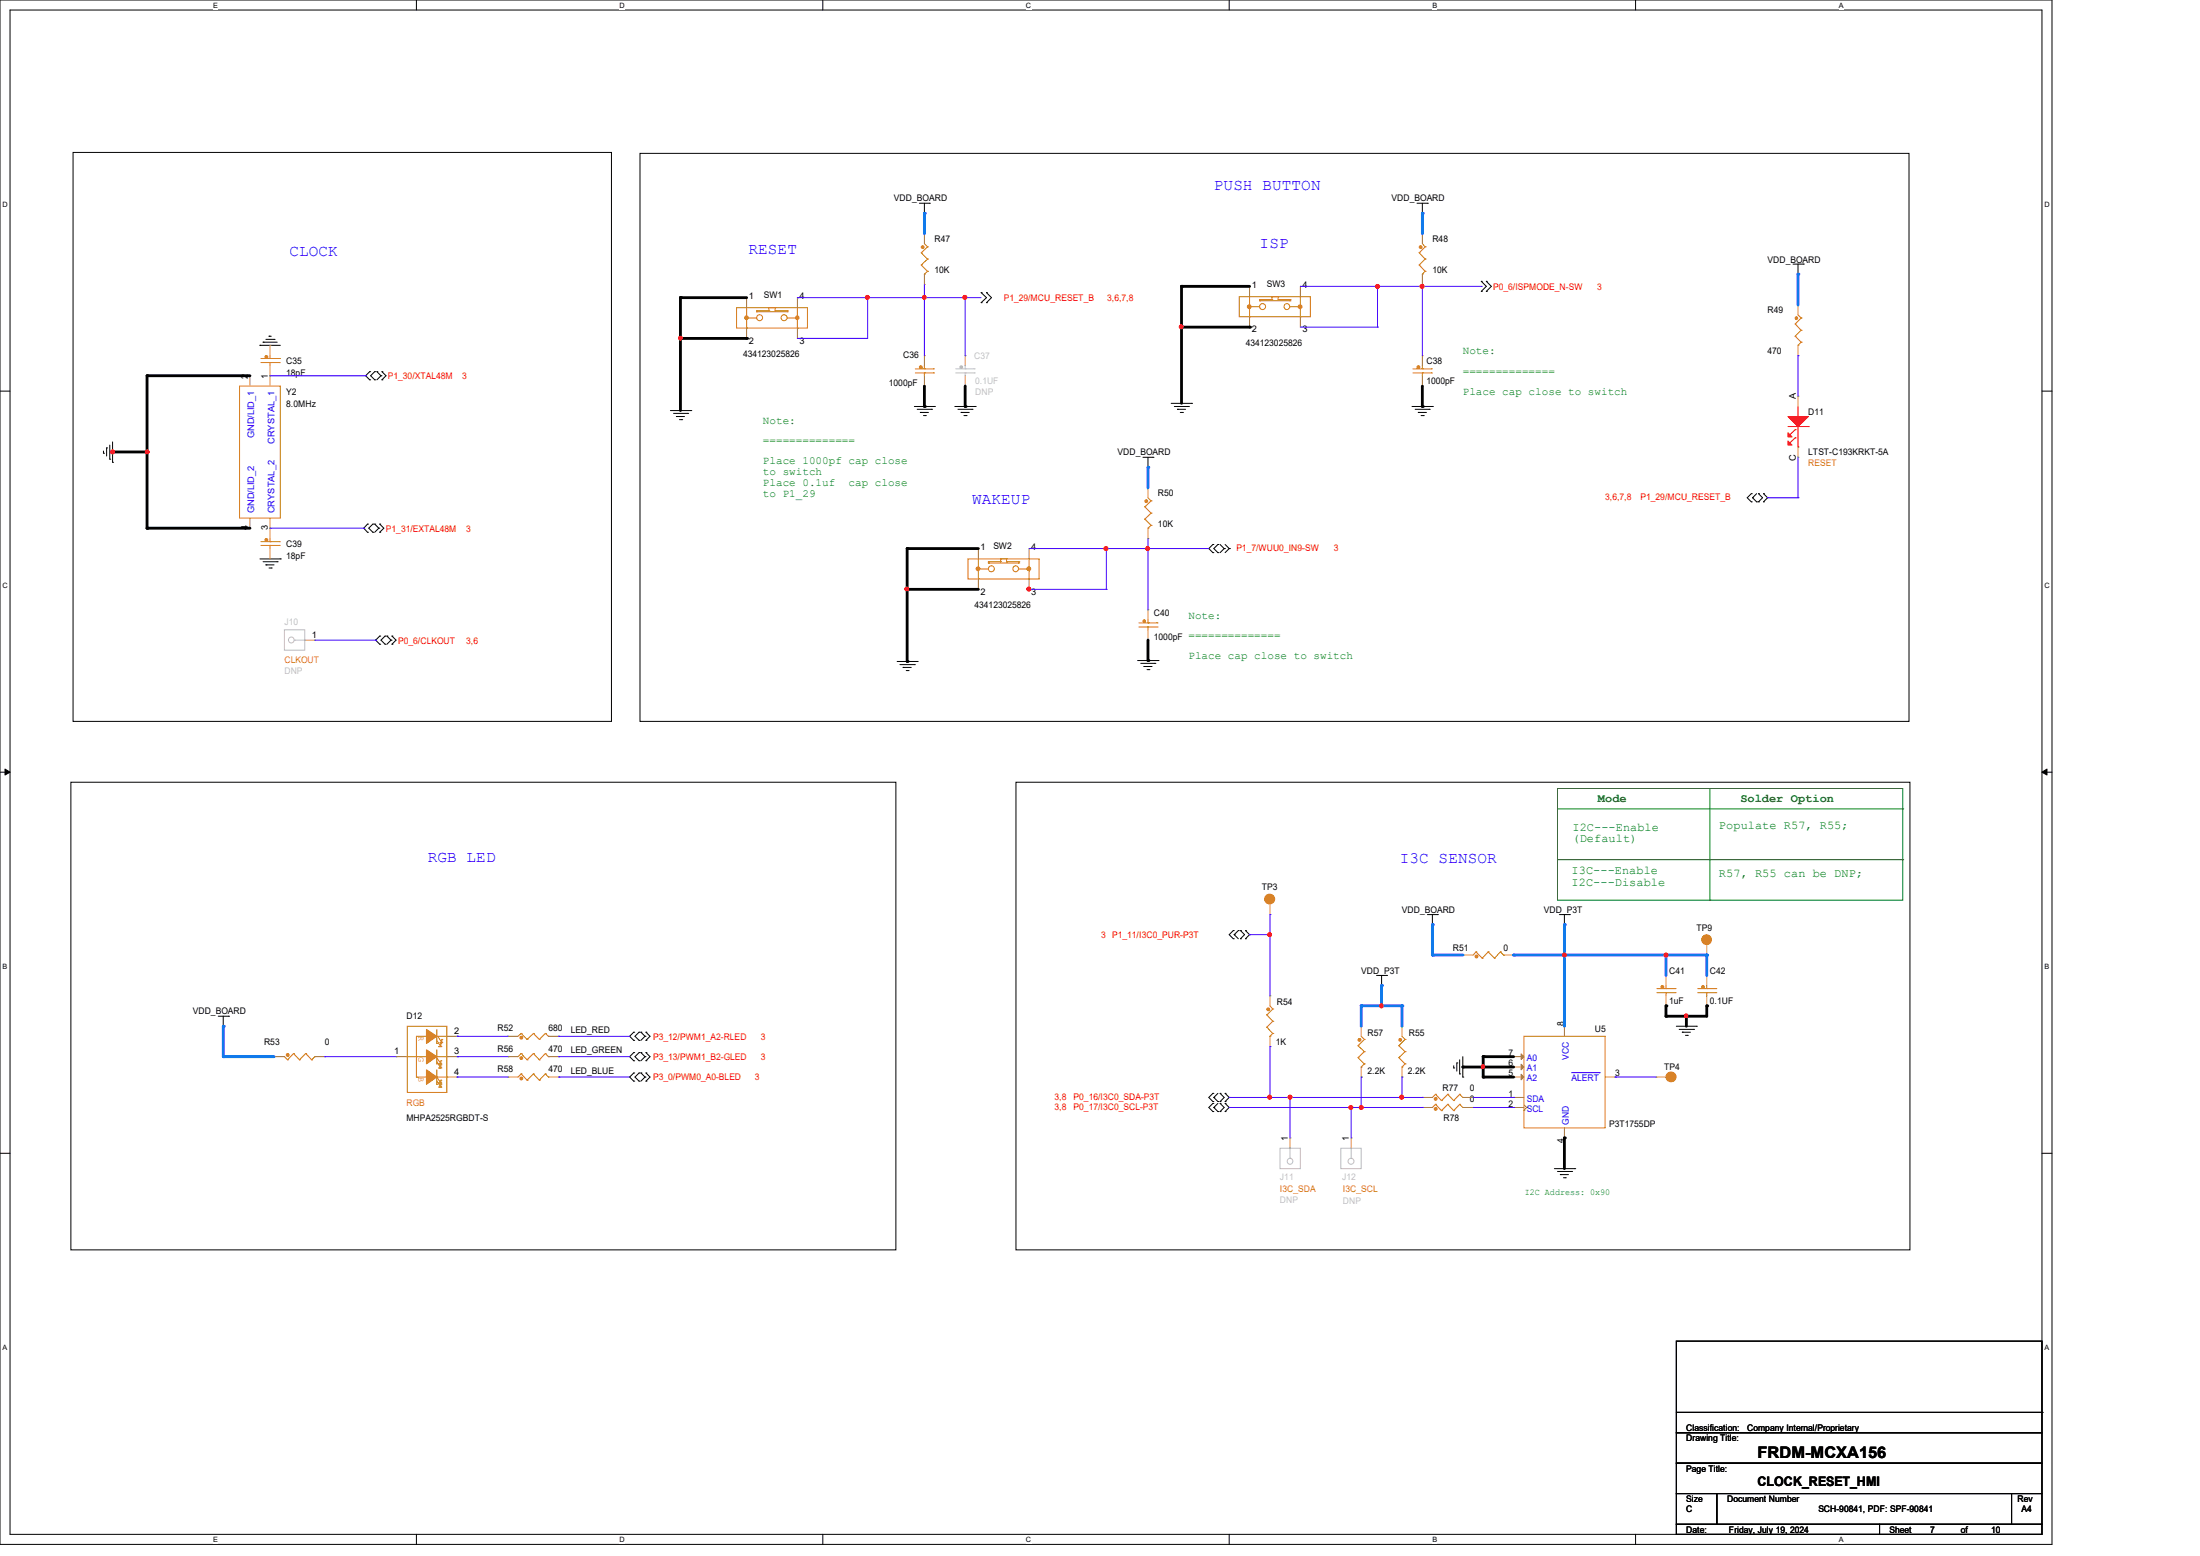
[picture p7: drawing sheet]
<svg xmlns="http://www.w3.org/2000/svg" width="297mm" height="210mm" viewBox="0 0 297 210" stroke-linecap="round" stroke-linejoin="round" font-family="sans-serif">
<path d="M0 0h277v208.4h-277zM1.4 1.4h274.3v205.7h-274.3z" fill="none" stroke="#000" stroke-width=".14"/>
<g fill="#fff">
<path d="M28.8 .1h.6v1.1h-.6z"/>
<path d="M28.8 207.2h.6v1.1h-.6z"/>
</g>
<path d="M56.2 0v1.4M56.2 207.1v1.3" fill="none" stroke="#000" stroke-width=".14"/>
<g fill="#fff">
<path d="M83.7 .1h.7v1.1h-.7z"/>
<path d="M83.7 207.2h.7v1.1h-.7z"/>
</g>
<path d="M111.1 0v1.4M111.1 207.1v1.3" fill="none" stroke="#000" stroke-width=".14"/>
<g fill="#fff">
<path d="M138.5 .1h.7v1.1h-.7z"/>
<path d="M138.5 207.2h.7v1.1h-.7z"/>
</g>
<path d="M165.9 0v1.4M165.9 207.1v1.3" fill="none" stroke="#000" stroke-width=".14"/>
<g fill="#fff">
<path d="M193.4 .1h.6v1.1h-.6z"/>
<path d="M193.4 207.2h.6v1.1h-.6z"/>
</g>
<path d="M220.8 0v1.4M220.8 207.1v1.3" fill="none" stroke="#000" stroke-width=".14"/>
<g fill="#fff">
<path d="M248.2 .1h.7v1.1h-.7z"/>
<path d="M248.2 207.2h.7v1.1h-.7z"/>
<path d="M.3 27.1h.8v1.1h-.8z"/>
<path d="M276 27.1h.7v1.1h-.7z"/>
<path d="M.3 78.5h.8v1.1h-.8z"/>
<path d="M276 78.5h.7v1.1h-.7z"/>
</g>
<path d="M0 52.8h1.4M275.7 52.8h1.3" fill="none" stroke="#000" stroke-width=".14"/>
<g fill="#fff">
<path d="M.3 129.9h.7v1.1h-.7z"/>
<path d="M276 129.9h.6v1.1h-.6z"/>
</g>
<path d="M0 104.2h1.4M275.7 104.2h1.3" fill="none" stroke="#000" stroke-width=".14"/>
<path d="M.7 103.8l.7 .4-.7 .4zM275.7 104.2l.7-.4v.8z" fill="#000" stroke="#000" stroke-width=".14"/>
<g fill="#fff">
<path d="M.3 181.4h.7v1.1h-.7z"/>
<path d="M276 181.4h.6v1.1h-.6z"/>
</g>
<g fill="none" stroke="#000" stroke-width=".14">
<path d="M9.9 20.6h72.6v76.8h-72.6zM86.4 20.7h171.3v76.7h-171.3zM124.1 27.4h1.4M124.8 28.8h.1M124.8 27.4v1.4M125.5 27.4h.1M132.5 39.5h.1M132.5 39.5l.7 .7-.7 .7M133.2 39.5h.1M133.2 39.5l.7 .7-.7 .7M191.3 27.4h1.4M192 28.8h.1"/>
<path d="M192 27.4v1.4M192.7 27.4h.1M200 39.3h.1M200 38h.1M200 38l.7 .7-.7 .6M200.7 38h.1M200.7 39.3h.1M200.7 38l.6 .7-.6 .6M242.1 35.6h1.4M242.7 37h.1M242.7 35.6v1.4M243.5 35.6h.1"/>
<path d="M15.2 59.6v2.8M35.1 46.6h.1M35.1 46.6h2.7M35.5 46.2h.1M35.5 46.2h1.9M35.9 45.8h1.1M36.3 45.4h.1M36.3 45.4h.3M37 45.8h.1M49.9 50.2h.1M49.9 51.3h.1M49.9 50.2l-.5 .5 .5 .6"/>
<path d="M50.6 50.2h.1M50.6 51.3h.1M50.6 50.2l-.6 .5 .6 .6M50.9 50.2h.1M50.9 50.2l.5 .5M51.4 50.7h.1M51.4 50.7l-.5 .6M51.6 51.3h.1M51.6 50.2h.1M51.6 50.2l.5 .5-.5 .6M90.5 55.4h2.8M90.9 55.8h1.9"/>
<path d="M91.3 56.2h.1M91.3 56.2h1.1M91.7 56.6h.3M92 56.6h.1M92.8 55.8h.1M93.3 55.4h.1M123.4 54.9h2.8M123.8 55.2h2M124.2 55.7h.1M124.2 55.7h1.1M124.7 56.1h.2M124.9 56.1h.1"/>
<path d="M125.8 55.2h.1M126.2 54.9h.1M128.9 54.9h2.8M129.3 55.2h1.9M129.8 55.7h.1M129.8 55.7h1.1M130.1 56.1h.3M130.4 56.1h.1M131.2 55.2h.1M131.7 54.9h.1M132.5 40.9h.1M133.2 40.9h.1"/>
<path d="M158.1 54.4h2.8M158.5 54.9h1.9M159 55.2h.1M159 55.2h1.1M159.3 55.7h.3M159.6 55.7h.1M160.4 54.9h.1M160.9 54.4h.1M190.6 54.9h2.8M191.1 55.2h1.9M191.5 55.7h.1M191.5 55.7h1.1"/>
<path d="M191.9 56.1h.3M192.2 56.1h.1M193 55.2h.1M193.4 54.9h.1M14 61.2h.1M14 60.9v.3M14.4 60.5h.1M14.4 60.5v1.1M14.8 62h.1M14.8 60.1v1.9M15.2 62.4h.1M35.1 75.4h2.7"/>
<path d="M35.5 75.8h1.9M35.9 76.2h.1M35.9 76.2h1.1M36.3 76.7h.3M36.6 76.7h.1M37.4 75.8h.1M37.8 75.4h.1M49.6 70.7h.1M49.6 71.8h.1M49.6 70.7l-.5 .6 .5 .5M50.3 70.7h.1M50.3 71.8h.1"/>
<path d="M50.3 70.7l-.5 .6 .5 .5M50.6 70.7h.1M50.6 70.7l.5 .6M51.1 71.3h.1M51.1 71.3l-.5 .5M51.3 71.8h.1M51.3 70.7h.1M51.3 70.7l.5 .6-.5 .5M154.3 61.7h1.4M155 63.1h.1M155 61.7v1.4M155.7 61.7h.1"/>
<path d="M163.7 74.6h.1M163.7 73.5h.1M163.7 73.5l-.5 .5 .5 .6M164.4 73.5h.1M164.4 74.6h.1M164.4 73.5l-.5 .5 .5 .6M164.7 73.5l.6 .5M165.3 74h.1M165.3 74l-.6 .6M165.4 73.5l.5 .5M165.9 74h.1M165.9 74l-.5 .6"/>
<path d="M236.4 66.6h.1M236.4 67.7h.1M236.4 66.6l-.5 .6 .5 .5M236.6 67.2h.1M236.6 67.2l.6 .5M237.2 67.7h.1M237.2 66.6l-.6 .6M237.4 67.7h.1M237.4 66.6h.1M237.4 66.6l.6 .6-.6 .5M238.1 67.7h.1M238.1 66.6h.1"/>
<path d="M238.1 66.6l.5 .6-.5 .5M51.3 85.9h.1M51.3 87h.1M51.3 85.9l-.6 .5 .6 .6M52 85.9h.1M52 87h.1M52 85.9l-.6 .5 .6 .6M52.2 85.9h.1M52.2 85.9l.6 .5M52.8 86.4h.1M52.8 86.4l-.6 .6M52.9 87h.1"/>
<path d="M52.9 85.9h.1M52.9 85.9l.6 .5-.6 .6M121.1 89.3h2.7M121.5 89.7h1.9M121.9 90.1h.1M121.9 90.1h1.1M122.3 90.5h.3M122.6 90.5h.1M123.4 89.7h.1M123.8 89.3h.1M153.6 89.2h2.7M154 89.5h1.9"/>
<path d="M154.4 90h.1M154.4 90h1.1M154.9 90.4h.2M155.1 90.4h.1M155.9 89.5h.1M156.3 89.2h.1M9.6 105.6h111.3v63.1h-111.3zM137.2 105.6h120.7v63.1h-120.7zM29.5 137.2h1.4M30.1 138.5h.1M30.1 137.2v1.3M30.9 137.2h.1"/>
<path d="M85.6 139.3h.1M85.6 139.3l-.6 .6 .6 .5M86.3 139.3h.1M86.3 139.3l-.6 .6 .6 .5M86.5 139.3h.1M86.5 139.3l.6 .6M87.1 139.9h.1M87.1 139.9l-.6 .5M87.2 139.3h.1M87.2 139.3l.6 .6-.6 .5M166.5 126.7h.1M166.5 125.6h.1"/>
<path d="M166.5 125.6l-.6 .6 .6 .5M166.6 126.2h.1M166.6 126.2l.6 .5M167.2 125.6h.1M167.2 125.6l-.6 .6M167.5 125.6h.1M167.5 126.7h.1M167.5 125.6l.5 .6-.5 .5M168.1 125.6h.1M168.1 126.7h.1M168.1 125.6l.6 .6-.6 .5M185.8 131.7h1.4"/>
<path d="M186.5 133h.1M186.5 131.7v1.3M187.2 131.7h.1M192.7 123.4h1.4M193.4 124.8h.1M193.4 123.4v1.4M194.1 123.4h.1M210.5 123.4h1.4M211.2 124.8h.1M211.2 123.4v1.4M211.9 123.4h.1M226.3 138.5h2.7"/>
<path d="M226.7 138.9h1.9M227.1 139.3h.1M227.1 139.3h1.1M227.5 139.7h.3M227.8 139.7h.1M228.6 138.9h.1M229 138.5h.1M0 155.7h1.4M85.6 140.4h.1M85.6 142.1h.1M85.6 143.2h.1M85.6 144.8h.1"/>
<path d="M85.6 145.9h.1M85.6 142.1l-.6 .5 .6 .6M85.6 144.8l-.6 .6 .6 .5M86.3 140.4h.1M86.3 142.1h.1M86.3 143.2h.1M86.3 144.8h.1M86.3 145.9h.1M86.3 142.1l-.6 .5 .6 .6M86.3 144.8l-.6 .6 .6 .5M86.5 142.1h.1M86.5 144.8h.1"/>
<path d="M86.5 142.1l.6 .5M86.5 144.8l.6 .6M87.1 142.6h.1M87.1 145.4h.1M87.1 142.6l-.6 .6M87.1 145.4l-.6 .5M87.2 140.4h.1M87.2 143.2h.1M87.2 142.1h.1M87.2 145.9h.1M87.2 144.8h.1M87.2 142.1l.6 .5-.6 .6"/>
<path d="M87.2 144.8l.6 .6-.6 .5M163.7 147.6h.1M163.7 148.7h.1M163.7 148.9h.1M163.7 150h.1M163.7 147.6l-.5 .5 .5 .6M163.7 148.9l-.5 .6 .5 .5M163.9 148.1h.1M163.9 149.5h.1M163.9 148.1l.5 .6M163.9 149.5l.5 .5M164.4 148.7h.1"/>
<path d="M164.4 150h.1M164.4 147.6l-.5 .5M164.4 148.9l-.5 .6M164.7 148.7h.1M164.7 147.6h.1M164.7 150h.1M164.7 148.9h.1M164.7 147.6l.6 .5-.6 .6M164.7 148.9l.6 .6-.6 .5M165.4 148.7h.1M165.4 147.6h.1M165.4 150h.1"/>
<path d="M165.4 148.9h.1M165.4 147.6l.5 .5-.5 .6M165.4 148.9l.5 .6-.5 .5M196.3 144.1h.1M196.3 143.8v.3M196.7 143.5h.1M196.7 143.5v1.1M197.1 144.9h.1M197.1 143v1.9M197.5 145.4h.1M197.5 142.6v2.8M209.8 157.7h2.8"/>
<path d="M210.3 158.1h1.9M210.7 158.5h.1M210.7 158.5h1.1M211.1 159h.2M211.3 159h.1M212.2 158.1h.1M212.6 157.7h.1M275.7 155.7h1.3M226.3 193.4h49.4v4.1h-49.4zM226.3 197.5h49.4v4.1h-49.4zM226.3 181h49.4v12.4h-49.4zM226.3 190.6h49.4"/>
<path d="M275.7 190.6h.1M226.3 201.6h5.5v4.1h-5.5zM226.3 205.7h27.4v1.4h-27.4zM231.8 201.6h39.8v4.1h-39.8zM253.7 205.7h22v1.4h-22zM271.6 201.6h4.1v4.1h-4.1z"/>
</g>
<path d="M210.3 106.4h46.6v15.1h-46.6zM210.3 109.2h46.6M210.3 116h46.6M230.8 106.4v15.1M256.9 109.2h.1M256.9 116h.1M230.8 121.5h.1" fill="none" stroke="#008000" stroke-width=".14"/>
<g fill="none" stroke="#cc8006" stroke-width=".14">
<path d="M124.4 34.1h.1M124.4 35.8h.1M124.4 34.1l.8 .9M124.4 35.8l.8 .8M124.8 37h.1M124.8 32.9l.4 .4M125.2 33.3h.1M125.2 35h.1M125.2 36.6h.1M125.2 33.3l-.8 .8M125.2 35l-.8 .8M125.2 36.6l-.4 .4"/>
<path d="M191.6 34.1h.1M191.6 35.8h.1M191.6 34.1l.8 .9M191.6 35.8l.8 .8M192 37h.1M192 32.9l.4 .4M192.4 33.3h.1M192.4 35h.1M192.4 36.6h.1M192.4 33.3l-.8 .8M192.4 35l-.8 .8M192.4 36.6l-.4 .4"/>
<path d="M32.3 52.1h5.5v17.8h-5.5zM35.2 48.9h2.5M35.2 48.4h2.5M36.4 48.9h.1M36.4 48.4h.1M36.4 48v.4M36.4 48.9v.5M37.7 48.9h.1M37.7 48.4h.1M99.4 41.5h9.6v2.8h-9.6zM100.8 42.9h.1M100.8 44.3h.1"/>
<path d="M100.8 42.9h1.4M100.8 41.5v2.8M102.2 42h.1M102.2 42.1h.1M102.2 42.1h4.1M102.2 42h1.6M102.2 42v.1M103.8 41.5h.1M103.8 42h.1M103.8 41.5h.8M103.8 41.5v.5M104.6 42h.1"/>
<path d="M104.6 41.5h.1M104.6 42h1.7M104.6 41.5v.5M106.3 42.1h.1M106.3 42h.1M106.3 42v.1M106.3 42.9h1.4M107.7 42.9h.1M107.7 44.3h.1M107.7 41.5v2.8M123.6 50.3h2.4M123.6 49.8h2.4"/>
<path d="M124.8 50.3h.1M124.8 49.8h.1M124.8 49.4v.4M124.8 50.3v.4M126 50.3h.1M126 49.8h.1M167.3 40h9.6v2.8h-9.6zM168.7 41.4h.1M168.7 42.8h.1M168.7 41.4h1.4M168.7 40v2.8M170.1 40.4h.1"/>
<path d="M170.1 40.6h.1M170.1 40.6h4.1M170.1 40.4h1.6M170.1 40.4v.2M171.7 40h.1M171.7 40.4h.1M171.7 40h.9M171.7 40v.4M172.6 40.4h.1M172.6 40h.1M172.6 40.4h1.6M172.6 40v.4"/>
<path d="M174.2 40.6h.1M174.2 40.4h.1M174.2 40.4v.2M174.2 41.4h1.4M175.6 41.4h.1M175.6 42.8h.1M175.6 40v2.8M190.8 50.3h2.5M190.8 49.8h2.5M192 50.3h.1M192 49.8h.1M192 49.4v.4"/>
<path d="M192 50.3v.4M193.3 50.3h.1M193.3 49.8h.1M242.4 43.7h.1M242.4 45.4h.1M242.4 43.7l.8 .9M242.4 45.4l.8 .8M242.7 46.6h.1M242.7 42.5l.5 .4M243.2 42.9h.1M243.2 44.6h.1M243.2 46.2h.1"/>
<path d="M243.2 42.9l-.8 .8M243.2 44.6l-.8 .8M243.2 46.2l-.5 .4M35.2 73.6h2.5M35.2 73.1h2.5M36.4 73.6h.1M36.4 73.1h.1M36.4 72.7v.4M36.4 73.6v.4M37.7 73.6h.1M37.7 73.1h.1M130.7 75.4h9.6v2.7h-9.6z"/>
<path d="M132.1 76.8h.1M132.1 78.1h.1M132.1 76.8h1.3M132.1 75.4v2.7M133.4 75.8h.1M133.4 76h.1M133.4 76h4.1M133.4 75.8h1.7M133.4 75.8v.2M135.1 75.4h.1M135.1 75.8h.1M135.1 75.4h.8"/>
<path d="M135.1 75.4v.4M135.9 75.8h.1M135.9 75.4h.1M135.9 75.8h1.6M135.9 75.4v.4M137.5 76h.1M137.5 75.8h.1M137.5 75.8v.2M137.5 76.8h1.4M138.9 76.8h.1M138.9 78.1h.1M138.9 75.4v2.7"/>
<path d="M154.6 68.4h.1M154.6 70.1h.1M154.6 68.4l.8 .9M154.6 70.1l.8 .8M155 71.3h.1M155 67.2l.4 .4M155.4 67.6h.1M155.4 69.3h.1M155.4 70.9h.1M155.4 67.6l-.8 .8M155.4 69.3l-.8 .8M155.4 70.9l-.4 .4"/>
<path d="M153.8 84.6h2.4M153.8 84.1h2.4M155 84.6h.1M155 84.1h.1M155 83.7v.4M155 84.6v.4M156.2 84.6h.1M156.2 84.1h.1M55 138.5h5.3v8.9h-5.3zM57.6 139.9h.1M57.6 139.9h-1.4v5.5M59 139.9h.1"/>
<path d="M59 138.9v1.9M59 139.9h1.3M59.1 139.9l.5 .8M60.3 139.9h.1M70.4 139.5h.1M70.4 139.5l-.5 .4M70.4 139.5l.8 .8M72 139.5h.1M72 139.5l-.8 .8M72 139.5l.8 .8M73.6 139.5h.1M73.6 139.5l-.8 .8"/>
<path d="M73.6 139.5l.4 .4M74 139.9h.1M171 137h.1M171 138.6h.1M171 137l.8 .8M171 138.6l.8 .9M171.4 139.9h.1M171.4 135.8l.4 .4M171.8 136.2h.1M171.8 137.8h.1M171.8 139.5h.1M171.8 136.2l-.8 .8"/>
<path d="M171.8 137.8l-.8 .8M171.8 139.5l-.4 .4M183.8 139.9l.4 .4M189.3 139.9l.4 .4M199.3 128.5h.1M199.3 128.5l-.4 .4M199.3 128.5l.8 .8M200.1 129.3h.1M200.9 128.5h.1M200.9 128.5l-.8 .8M200.9 128.5l.9 .8M201.8 129.3h.1"/>
<path d="M202.6 128.5h.1M202.6 128.5l-.8 .8M202.6 128.5l.4 .4M203 128.9h.1M205.7 139.9h11v12.3h-11zM223.7 134h2.4M223.7 133.4h2.4M224.9 134h.1M224.9 133.4h.1M224.9 133v.4M224.9 134v.4M226.1 134h.1"/>
<path d="M226.1 133.4h.1M229.2 134h2.4M229.2 133.4h2.4M230.4 134h.1M230.4 133.4h.1M230.4 133v.4M230.4 134v.4M231.6 134h.1M231.6 133.4h.1M38.4 142.6l.4 .4M38.8 143h.1M39.6 142.2h.1"/>
<path d="M39.6 142.2l-.8 .8M39.6 142.2l.8 .8M40.4 143h.1M41.3 142.2h.1M41.3 142.2l-.9 .8M41.3 142.2l.8 .8M42.1 143h.1M42.5 142.6h.1M42.5 142.6l-.4 .4M54.9 142.6h2.7M56.2 145.4h.1M56.2 142.6h.1"/>
<path d="M56.2 145.4h1.4M57.6 142.6h.1M57.6 145.4h.1M59 140.8h.1M59 143.6h.1M59 146.3h.1M59 141.7v1.9M59 144.4v1.9M59 142.6h1.3M59 140.4l.5 .9M59 142.7l.5 .9M59 143.3l.5 .8"/>
<path d="M59 145.9l.5 .8M59.2 141.3h.1M59.2 143.6h.1M59.2 144.1h.1M59.2 146.2h.1M59.2 146.7h.1M59.2 141.3h.3M59.2 143.6h.3M59.2 144.1h.3M59.2 146.2h.3M59.2 146.7h.3M59.4 140.7h.1"/>
<path d="M59.4 140.7h.2M59.5 141.3h.1M59.5 140.8h.1M59.5 143.6h.1M59.5 143.2h.1M59.5 144.1h.1M59.5 143.7h.1M59.5 146.2h.1M59.5 145.8h.1M59.5 146.7h.1M59.5 146.3h.1M59.5 140.8v.5"/>
<path d="M59.5 143.2v.4M59.5 143.7v.4M59.5 145.8v.4M59.5 146.3v.4M59.6 140.7h.1M59.6 140.3h.1M59.6 140.3v.4M60.3 142.6h.1M60.3 145.4h.1M60.3 145.4h-1.3l.5 .8M70.4 142.2h.1M70.4 144.9h.1"/>
<path d="M70.4 142.2l-.5 .4M70.4 142.2l.8 .8M70.4 144.9l-.5 .5M70.4 144.9l.8 .9M71.2 143h.1M71.2 145.8h.1M71.2 140.3h.1M72 142.2h.1M72 144.9h.1M72 142.2l-.8 .8M72 142.2l.8 .8M72 144.9l-.8 .9"/>
<path d="M72 144.9l.8 .9M72.8 143h.1M72.8 145.8h.1M72.8 140.3h.1M73.6 142.2h.1M73.6 144.9h.1M73.6 142.2l-.8 .8M73.6 142.2l.4 .4M73.6 144.9l-.8 .9M73.6 144.9l.4 .5M74 142.6h.1M74 145.4h.1"/>
<path d="M183.3 141.1h.1M183.3 142.7h.1M183.3 141.1l.9 .8M183.3 142.7l.9 .9M183.8 144h.1M184.2 140.3h.1M184.2 141.9h.1M184.2 143.6h.1M184.2 140.3l-.9 .8M184.2 141.9l-.9 .8M184.2 143.6l-.4 .4M188.8 141.1h.1"/>
<path d="M188.8 142.7h.1M188.8 141.1l.9 .8M188.8 142.7l.9 .9M189.3 144h.1M189.7 140.3h.1M189.7 141.9h.1M189.7 143.6h.1M189.7 140.3l-.9 .8M189.7 141.9l-.9 .8M189.7 143.6l-.4 .4M193.8 149.1h.1M193.8 147.7h.1"/>
<path d="M193.8 149.1l-.4 .4M193.8 149.1l.8 .8M193.8 147.7l-.4 .4M193.8 147.7l.8 .8M194.6 149.9h.1M194.6 148.5h.1M195.5 149.1h.1M195.5 147.7h.1M195.5 149.1l-.9 .8M195.5 149.1l.8 .8M195.5 147.7l-.9 .8M195.5 147.7l.8 .8"/>
<path d="M196.3 149.9h.1M196.3 148.5h.1M197.1 149.1h.1M197.1 147.7h.1M197.1 149.1l-.8 .8M197.1 149.1l.4 .4M197.1 147.7l-.8 .8M197.1 147.7l.4 .4M197.5 149.5h.1M197.5 148.1h.1"/>
<circle cx="102.6" cy="42.9" r=".4"/>
<circle cx="105.9" cy="42.9" r=".4"/>
<circle cx="170.5" cy="41.4" r=".4"/>
<circle cx="173.7" cy="41.4" r=".39"/>
<circle cx="133.8" cy="76.8" r=".4"/>
<circle cx="137.1" cy="76.8" r=".39"/>
</g>
<g fill="none" stroke="#a84" stroke-width=".14">
<path d="M124.8 31.5h.1M124.8 38.4h.1M124.8 31.5v1.4M124.8 37v1.4M168.7 38.7h.1M168.7 38.7v1.3M175.6 38.7h.1M175.6 38.7v1.3M192 31.5h.1M192 38.4h.1M192 31.5v1.4M192 37v1.4"/>
<path d="M33.7 50.7h.1M33.7 50.7v1.4M36.4 50.7h.1M36.4 46.6h.1M36.4 46.6v1.4M36.4 49.4v2.7M100.8 40.2h.1M100.8 45.7h.1M100.8 40.2v1.3M100.8 44.3v1.4M107.7 40.2h.1M107.7 45.7h.1"/>
<path d="M107.7 40.2v1.3M107.7 44.3v1.4M124.8 48h.1M124.8 52.1h.1M124.8 48v1.4M124.8 50.7v1.4M130.3 48h.1M130.3 52.1h.1M130.3 48v1.4M130.3 50.7v1.4M168.7 44.2h.1M168.7 42.8v1.4"/>
<path d="M175.6 44.2h.1M175.6 42.8v1.4M192 48h.1M192 52.1h.1M192 48v1.4M192 50.7v1.4M242.7 41.1h.1M242.7 48h.1M242.7 53.5h.1M242.7 41.1v1.4M242.7 46.6v1.4M242.7 53.5v1.4"/>
<path d="M33.7 71.3h.1M33.7 69.9v1.4M36.4 71.3h.1M36.4 75.4h.1M36.4 69.9v2.8M36.4 74v1.4M132.1 74h.1M132.1 79.5h.1M132.1 74v1.4M132.1 78.1v1.4M138.9 74h.1M138.9 79.5h.1"/>
<path d="M138.9 74v1.4M138.9 78.1v1.4M155 65.8h.1M155 72.7h.1M155 65.8v1.4M155 71.3v1.4M242.7 61.7h.1M242.7 60.3v1.4M41.1 86.4h1.4M42.5 86.4h.1M155 82.3h.1M155 86.4h.1"/>
<path d="M155 82.3v1.4M155 85v1.4M60.3 139.9h1.4M61.7 139.9h.1M68.6 139.9h.1M68.6 139.9h1.3M74 139.9h1.4M75.4 139.9h.1M171.4 134.4h.1M171.4 123.4h.1M171.4 122v1.4M171.4 134.4v1.4"/>
<path d="M171.4 139.9v1.4M183.8 138.5h.1M183.8 138.5v1.4M189.3 138.5h.1M189.3 138.5v1.4M197.5 128.9h.1M197.5 128.9h1.4M203 128.9h1.3M204.3 128.9h.1M211.2 138.5h.1M211.2 138.5v1.4M224.9 131.7h.1"/>
<path d="M224.9 135.8h.1M224.9 131.7v1.3M224.9 134.4v1.4M230.4 128.9h.1M230.4 131.7h.1M230.4 135.8h.1M230.4 127.6v1.3M230.4 131.7v1.3M230.4 134.4v1.4M37 142.6h.1M37 142.6h1.4M42.5 142.6h1.4"/>
<path d="M43.9 142.6h.1M53.5 142.6h.1M53.5 142.6h1.4M60.3 145.4h1.4M60.3 142.6h1.4M61.7 145.4h.1M61.7 142.6h.1M68.6 142.6h.1M68.6 145.4h.1M68.6 145.4h1.3M68.6 142.6h1.3M74 145.4h1.4"/>
<path d="M74 142.6h1.4M75.4 142.6h.1M75.4 145.4h.1M171.4 141.3h.1M174.2 153.6h.1M174.2 153.6v1.4M182.4 153.6h.1M182.4 153.6v1.4M183.8 145.4h.1M183.8 144v1.4M189.3 145.4h.1M189.3 144v1.4"/>
<path d="M192 149.5h.1M192 148.1h.1M192 148.1h1.4M192 149.5h1.4M197.5 148.1h1.4M197.5 149.5h1.4M198.9 149.5h.1M198.9 148.1h.1M204.3 142.6h.1M204.3 144h.1M204.3 145.4h.1M204.3 148.1h.1"/>
<path d="M204.3 149.5h.1M204.3 145.4h1.4M204.3 142.6h1.4M204.3 144h1.4M204.3 148.1h1.4M204.3 149.5h1.4M205.7 149.9h.1M205.7 149.1l.4 .4M206.1 149.5h.1M206.1 149.5l-.4 .4M211.2 153.6h.1M211.2 152.2v1.4"/>
<path d="M216.7 145.4h1.4M218.1 145.4h.1M223.6 145.4h.1M223.6 145.4h1.3"/>
</g>
<path d="M212.2 144.8h3.7M215.9 144.8h.1" fill="none" stroke="#00c" stroke-width=".14"/>
<g fill="#a84" stroke="#a84" stroke-width=".14">
<path d="M205.4 142.2l.3 .4-.3 .4z"/>
<path d="M205.4 143.6l.3 .4-.3 .4z"/>
<path d="M205.4 145l.3 .4-.3 .4z"/>
</g>
<g fill="#cc8006" stroke="#cc8006" stroke-width=".14">
<path d="M57.6 138.9l1.4 1-1.4 .9z" fill-rule="evenodd"/>
<path d="M57.6 141.7l1.4 .9-1.4 1z" fill-rule="evenodd"/>
<path d="M57.6 144.4l1.4 1-1.4 .9z" fill-rule="evenodd"/>
<circle cx="154.5" cy="83.8" r=".18"/>
<circle cx="183.5" cy="140.4" r=".19"/>
<circle cx="191.8" cy="33.4" r=".19"/>
<circle cx="230.4" cy="126.8" r=".66"/>
<circle cx="229.9" cy="133.2" r=".18"/>
<circle cx="175.5" cy="41.4" r=".25"/>
<circle cx="168.7" cy="41.4" r=".25"/>
<circle cx="124.3" cy="49.6" r=".19"/>
<circle cx="70.4" cy="142.8" r=".19"/>
<circle cx="189" cy="140.4" r=".19"/>
<circle cx="36" cy="48.2" r=".19"/>
<circle cx="193.8" cy="149.7" r=".19"/>
<circle cx="70.4" cy="145.6" r=".19"/>
<circle cx="171.2" cy="136.2" r=".19"/>
<circle cx="242.5" cy="42.9" r=".18"/>
<circle cx="199.3" cy="129.1" r=".19"/>
<circle cx="225.6" cy="145.4" r=".67"/>
<circle cx="154.7" cy="67.6" r=".19"/>
<circle cx="171.4" cy="121.4" r=".67"/>
<circle cx="107.6" cy="42.9" r=".24"/>
<circle cx="100.8" cy="42.9" r=".24"/>
<circle cx="191.5" cy="49.6" r=".19"/>
<circle cx="36" cy="72.9" r=".19"/>
<circle cx="193.8" cy="148.3" r=".19"/>
<circle cx="124.6" cy="33.4" r=".19"/>
<circle cx="38.8" cy="142.4" r=".19"/>
<circle cx="138.9" cy="76.8" r=".25"/>
<circle cx="132" cy="76.8" r=".25"/>
<circle cx="70.4" cy="140.1" r=".19"/>
<circle cx="224.4" cy="133.2" r=".19"/>
</g>
<g fill="none" stroke="#c0c0c0" stroke-width=".14">
<path d="M129 50.3h2.5M129 49.8h2.5M130.3 50.3h.1M130.3 49.8h.1M130.3 49.4v.4M130.3 50.3v.4M131.5 50.3h.1M131.5 49.8h.1M38.4 85h2.7v2.8h-2.7zM39.8 86.4h.1M39.8 86.4h1.3M172.8 155h2.8v2.7h-2.8z"/>
<path d="M174.2 156.3h.1M174.2 155v1.3M181 155h2.8v2.7h-2.8zM182.4 156.3h.1M182.4 155v1.3"/>
<circle cx="39.3" cy="86.4" r=".39"/>
<circle cx="174.1" cy="156.7" r=".39"/>
<circle cx="182.4" cy="156.7" r=".4"/>
</g>
<g fill="#f00" stroke="#f00" stroke-width=".14">
<path d="M241.4 56.2h2.7l-1.4 1.4z"/>
<path d="M241.4 58.4l.5 .6h-.5z"/>
<path d="M241.4 59.5l.5 .6h-.5z"/>
<circle cx="19.9" cy="61" r=".25"/>
<circle cx="124.8" cy="40.1" r=".24"/>
</g>
<path d="M241.4 57.6h2.7M242.4 58h.1M242.4 59.1h.1M242.4 58l-.8 .7M242.4 59.1l-.8 .7M242.7 56.2h.1M242.7 54.9v1.3M242.7 57.6v2.7M244.1 57.6h.1M242.7 60.3h.1" fill="none" stroke="#f00" stroke-width=".14"/>
<circle cx="129.8" cy="49.6" r=".19" fill="#c0c0c0" stroke="#c0c0c0" stroke-width=".14"/>
<path d="M33.7 50.7h-13.8v10.3M124.8 52.1v2.8M19.9 71.3h13.8" fill="none" stroke="#000" stroke-width=".38"/>
<g fill="#000">
<circle cx="19.9" cy="50.7" r=".19"/>
<circle cx="124.8" cy="54.9" r=".19"/>
<circle cx="19.9" cy="71.3" r=".19"/>
<circle cx="19.9" cy="61" r=".19"/>
</g>
<path d="M124.8 38.4v9.6M124.8 40.2h.1" fill="none" stroke="#4200ff" stroke-width=".14"/>
<path d="M124.8 28.8v2.7" fill="none" stroke="#0080ff" stroke-width=".38"/>
<circle cx="124.8" cy="28.8" r=".19" fill="#0080ff"/>
<path d="M124.8 40.2h.1M124.8 40.2h5.5" fill="none" stroke="#4200ff" stroke-width=".14"/>
<path d="M192 28.8v2.7" fill="none" stroke="#0080ff" stroke-width=".38"/>
<circle cx="192" cy="28.8" r=".19" fill="#0080ff"/>
<path d="M155 63.1v2.7" fill="none" stroke="#0080ff" stroke-width=".38"/>
<circle cx="155" cy="63.1" r=".19" fill="#0080ff"/>
<g fill="none" stroke="#4200ff" stroke-width=".14">
<path d="M130.3 40.2h.1M130.3 40.2v7.8M155 74h.1M155 72.7v1.3M155 74h8.2M42.5 86.4h8.2M50.7 86.4h.1M61.7 139.9h.1M61.7 139.9h6.9M75.4 139.9h.1M75.4 139.9h9.6M43.9 142.6h.1"/>
<path d="M43.9 142.6h9.6M61.7 142.6h.1M61.7 145.4h.1M61.7 142.6h6.9M61.7 145.4h6.9M75.4 142.6h.1M75.4 145.4h.1M75.4 142.6h9.6M75.4 145.4h9.6"/>
</g>
<path d="M130.3 52.1v2.8M155 86.4v2.8" fill="none" stroke="#000" stroke-width=".38"/>
<g fill="#000">
<circle cx="130.3" cy="54.9" r=".19"/>
<circle cx="155" cy="89.2" r=".19"/>
</g>
<circle cx="130.3" cy="40.1" r=".25" fill="#f00" stroke="#f00" stroke-width=".14"/>
<path d="M30.1 142.6h6.9" fill="none" stroke="#0080ff" stroke-width=".38"/>
<circle cx="30.1" cy="142.6" r=".19" fill="#0080ff"/>
<path d="M30.1 138.5v4.1" fill="none" stroke="#0080ff" stroke-width=".38"/>
<circle cx="30.1" cy="138.5" r=".19" fill="#0080ff"/>
<path d="M130.3 40.2h.1M130.3 40.2h2.2" fill="none" stroke="#4200ff" stroke-width=".14"/>
<path d="M242.7 37v4.1" fill="none" stroke="#0080ff" stroke-width=".38"/>
<circle cx="242.7" cy="37" r=".19" fill="#0080ff"/>
<path d="M242.7 48h.1M242.7 48v5.5M238.6 67.2h.1M238.6 67.2h4.1M242.7 67.2h.1M242.7 61.7v5.5M171.4 123.4h.1M171.4 123.4v2.8" fill="none" stroke="#4200ff" stroke-width=".14"/>
<path d="M193.4 124.8v4.1" fill="none" stroke="#0080ff" stroke-width=".38"/>
<circle cx="193.4" cy="124.8" r=".19" fill="#0080ff"/>
<path d="M211.2 124.8v4.1" fill="none" stroke="#0080ff" stroke-width=".38"/>
<circle cx="211.2" cy="124.8" r=".19" fill="#0080ff"/>
<path d="M168.7 126.2h.1M168.7 126.2h2.7M171.4 126.2h.1M171.4 126.2v8.2" fill="none" stroke="#4200ff" stroke-width=".14"/>
<circle cx="171.4" cy="126.2" r=".25" fill="#f00" stroke="#f00" stroke-width=".14"/>
<path d="M193.4 128.9h4.1" fill="none" stroke="#0080ff" stroke-width=".38"/>
<circle cx="193.4" cy="128.9" r=".19" fill="#0080ff"/>
<path d="M204.3 128.9h6.9" fill="none" stroke="#0080ff" stroke-width=".38"/>
<circle cx="204.3" cy="128.9" r=".19" fill="#0080ff"/>
<circle cx="211.2" cy="128.9" r=".25" fill="#f00" stroke="#f00" stroke-width=".14"/>
<path d="M211.2 128.9v9.6" fill="none" stroke="#0080ff" stroke-width=".38"/>
<circle cx="211.2" cy="128.9" r=".19" fill="#0080ff"/>
<path d="M211.2 128.9h13.7" fill="none" stroke="#0080ff" stroke-width=".38"/>
<circle cx="211.2" cy="128.9" r=".19" fill="#0080ff"/>
<path d="M224.9 128.9h5.5" fill="none" stroke="#0080ff" stroke-width=".38"/>
<circle cx="224.9" cy="128.9" r=".19" fill="#0080ff"/>
<path d="M224.9 128.9v2.8" fill="none" stroke="#0080ff" stroke-width=".38"/>
<circle cx="224.9" cy="128.9" r=".19" fill="#0080ff"/>
<circle cx="224.9" cy="128.9" r=".25" fill="#f00" stroke="#f00" stroke-width=".14"/>
<path d="M186.5 133v2.8" fill="none" stroke="#0080ff" stroke-width=".38"/>
<circle cx="186.5" cy="133" r=".19" fill="#0080ff"/>
<circle cx="186.5" cy="135.8" r=".24" fill="#f00" stroke="#f00" stroke-width=".14"/>
<path d="M183.8 135.8h2.7" fill="none" stroke="#0080ff" stroke-width=".38"/>
<circle cx="183.8" cy="135.8" r=".19" fill="#0080ff"/>
<path d="M183.8 135.8v2.7" fill="none" stroke="#0080ff" stroke-width=".38"/>
<circle cx="183.8" cy="135.8" r=".19" fill="#0080ff"/>
<path d="M186.5 135.8h2.8" fill="none" stroke="#0080ff" stroke-width=".38"/>
<circle cx="186.5" cy="135.8" r=".19" fill="#0080ff"/>
<path d="M189.3 135.8v2.7" fill="none" stroke="#0080ff" stroke-width=".38"/>
<circle cx="189.3" cy="135.8" r=".19" fill="#0080ff"/>
<g fill="none" stroke="#000" stroke-width=".38">
<path d="M168.7 38.7h-9.2v15.7M91.9 45.7h8.9M100.8 40.2h-8.9v15.2M159.5 44.2h9.2M192 52.1v2.8M15.1 61h4.8v10.3M122.5 79.5h9.6M132.1 74h-9.6v15.3M224.9 135.8v1.4h5.5v-1.4M227.7 137.2v1.3M197.5 144h6.8M204.3 142.6h-4.1v2.8h4.1"/>
<path d="M211.2 153.6v4.1"/>
</g>
<g fill="#000">
<circle cx="159.5" cy="38.7" r=".19"/>
<circle cx="91.9" cy="40.2" r=".19"/>
<circle cx="91.9" cy="45.7" r=".19"/>
<circle cx="100.8" cy="45.7" r=".19"/>
<circle cx="159.5" cy="44.2" r=".19"/>
<circle cx="168.7" cy="44.2" r=".19"/>
<circle cx="192" cy="54.9" r=".19"/>
<circle cx="15.2" cy="61" r=".19"/>
<circle cx="19.9" cy="71.3" r=".19"/>
<circle cx="19.9" cy="61" r=".19"/>
<circle cx="122.5" cy="79.5" r=".19"/>
<circle cx="122.5" cy="74" r=".19"/>
<circle cx="122.5" cy="89.3" r=".19"/>
<circle cx="224.9" cy="137.2" r=".19"/>
<circle cx="224.9" cy="135.8" r=".19"/>
<circle cx="227.7" cy="137.2" r=".19"/>
<circle cx="230.4" cy="135.8" r=".19"/>
<circle cx="197.5" cy="144" r=".19"/>
<circle cx="200.2" cy="144" r=".19"/>
<circle cx="200.2" cy="145.4" r=".19"/>
<circle cx="200.2" cy="142.6" r=".19"/>
<circle cx="211.2" cy="153.6" r=".19"/>
</g>
<g fill="#f00" stroke="#f00" stroke-width=".14">
<circle cx="227.6" cy="137.1" r=".24"/>
<circle cx="171.4" cy="148.1" r=".25"/>
<circle cx="200.2" cy="144" r=".24"/>
<circle cx="189.2" cy="148.1" r=".25"/>
<circle cx="174.2" cy="148.1" r=".25"/>
<circle cx="182.4" cy="149.5" r=".25"/>
<circle cx="183.8" cy="149.5" r=".25"/>
<circle cx="91.9" cy="45.6" r=".25"/>
<circle cx="117.1" cy="40.1" r=".25"/>
<circle cx="159.5" cy="44.1" r=".25"/>
<circle cx="122.4" cy="79.5" r=".25"/>
<circle cx="154.9" cy="74" r=".25"/>
<circle cx="186" cy="38.7" r=".25"/>
<circle cx="192" cy="38.7" r=".25"/>
<circle cx="149.3" cy="74" r=".25"/>
<circle cx="138.9" cy="79.5" r=".25"/>
<circle cx="15.2" cy="61" r=".25"/>
</g>
<g fill="none" stroke="#4200ff" stroke-width=".14">
<path d="M175.6 38.7h24.4M186 38.7h.1M186 38.7v5.5M192 38.7h.1M192 38.4v9.6M200 38.7h.1M36.4 50.7h13M49.4 50.7h.1M107.7 45.7h.1M107.7 40.2h.1M107.7 40.2h17.1M117.1 40.2h.1"/>
<path d="M117.1 40.2v5.5h-9.4M175.6 44.2h10.4M186 44.2h.1M36.4 71.3h12.7M49.1 71.3h.1M138.8 79.5h10.6M138.9 79.5h.1M138.9 74h16.1M149.4 74h.1M149.4 79.5h.1M149.4 74v5.5M155 74h.1"/>
<path d="M155 74v8.3M165.9 148.1h.1M165.9 149.5h.1M165.9 148.1h26.1M165.9 149.5h26.1M171.4 141.3h.1M171.4 148.1h.1M171.4 141.3v6.8M174.2 148.1h.1M174.2 148.1v5.5M182.4 149.5h.1M182.4 149.5v4.1"/>
<path d="M183.8 145.4h.1M183.8 145.4v4.1M189.3 145.4h.1M189.3 145.4v2.7M192 148.1h.1M192 149.5h.1M198.9 148.1h5.4M198.9 149.5h5.4M204.3 148.1h.1M204.3 149.5h.1M218.1 145.4h.1M218.1 145.4h5.5"/>
</g>
<path d="M230.4 128.9v2.8" fill="none" stroke="#0080ff" stroke-width=".38"/>
<circle cx="230.4" cy="128.9" r=".19" fill="#0080ff"/>
<g fill="#f00" stroke="#f00" stroke-width=".14">
<circle cx="19.9" cy="61" r=".25"/>
<circle cx="124.8" cy="40.1" r=".24"/>
<circle cx="130.3" cy="40.1" r=".25"/>
<circle cx="171.4" cy="126.2" r=".25"/>
<circle cx="211.2" cy="128.9" r=".25"/>
<circle cx="224.9" cy="128.9" r=".25"/>
<circle cx="186.5" cy="135.8" r=".24"/>
<circle cx="227.6" cy="137.1" r=".24"/>
<circle cx="171.4" cy="148.1" r=".25"/>
<circle cx="200.2" cy="144" r=".24"/>
<circle cx="189.2" cy="148.1" r=".25"/>
<circle cx="174.2" cy="148.1" r=".25"/>
<circle cx="182.4" cy="149.5" r=".25"/>
<circle cx="183.8" cy="149.5" r=".25"/>
<circle cx="91.9" cy="45.6" r=".25"/>
<circle cx="117.1" cy="40.1" r=".25"/>
<circle cx="159.5" cy="44.1" r=".25"/>
<circle cx="122.4" cy="79.5" r=".25"/>
<circle cx="154.9" cy="74" r=".25"/>
<circle cx="186" cy="38.7" r=".25"/>
<circle cx="192" cy="38.7" r=".25"/>
<circle cx="149.3" cy="74" r=".25"/>
<circle cx="138.9" cy="79.5" r=".25"/>
<circle cx="15.2" cy="61" r=".25"/>
</g>
<g font-size="2.2" fill="#00f">
<text x="163.9" y="25.6">PUSH BUTTON</text>
<text x="39.1" y="34.5">CLOCK</text>
<text x="101" y="34.2">RESET</text>
<text x="170.1" y="33.4">ISP</text>
<text x="131.2" y="68">WAKEUP</text>
<text x="57.7" y="116.3">RGB LED</text>
<text x="189" y="116.5">I3C SENSOR</text>
</g>
<text font-size="2.2" x="237.3" y="196.8">FRDM-MCXA156</text>
<text font-size="1.8" x="237.3" y="200.5">CLOCK_RESET_HMI</text>
<g font-size="1.6" fill="#008000">
<text x="212.3" y="112.1">I2C---Enable</text>
<text x="212.3" y="113.7">(Default)</text>
<text x="215.7" y="108.2">Mode</text>
<text x="232.1" y="111.9">Populate R57, R55;</text>
<text x="235" y="108.2">Solder Option</text>
<text x="212.2" y="118">I3C---Enable</text>
<text x="212.2" y="119.6">I2C---Disable</text>
<text x="232.1" y="118.4">R57, R55 can be DNP;</text>
</g>
<g font-size="1.5" fill="#008000">
<text x="197.5" y="47.8">Note:</text>
<text x="197.5" y="50.6">==============</text>
<text x="197.5" y="53.3">Place cap close to switch</text>
<text x="103" y="57.2">Note:</text>
<text x="103" y="59.9">==============</text>
<text x="103" y="62.7">Place 1000pf cap close</text>
<text x="103" y="64.1">to switch</text>
<text x="103" y="65.6">Place 0.1uf</text>
<text x="114.6" y="65.6">cap close</text>
<text x="103" y="67.1">to P1_29</text>
<text x="160.4" y="83.5">Note:</text>
<text x="160.4" y="89">Place cap close to switch</text>
<text x="160.4" y="86.2">==============</text>
</g>
<g font-size="1.2">
<text x="120.7" y="27.2">VDD_BOARD</text>
<text x="187.9" y="27.2">VDD_BOARD</text>
<text x="126.2" y="32.7">R47</text>
<text x="193.4" y="32.7">R48</text>
<text x="238.6" y="35.4">VDD_BOARD</text>
<text x="101.1" y="40.3">1</text>
<text x="103.1" y="40.2">SW1</text>
<text x="107.9" y="40.3">4</text>
<text x="126.2" y="36.8">10K</text>
<text x="169" y="38.8">1</text>
<text x="171" y="38.7">SW3</text>
<text x="175.8" y="38.8">4</text>
<text x="193.4" y="36.8">10K</text>
<text x="101.1" y="46.4">2</text>
<text x="107.9" y="46.4">3</text>
<text x="168.2" y="46.7">434123025826</text>
<text x="169" y="44.9">2</text>
<text x="175.8" y="44.9">3</text>
<text x="238.6" y="42.3">R49</text>
<text x="238.6" y="47.8">470</text>
<text x="33.4" y="51.1" transform="rotate(-90 33.4 51.1)">2</text>
<text x="36.2" y="51.1" transform="rotate(-90 36.2 51.1)">1</text>
<text x="38.6" y="53.3">Y2</text>
<text x="38.6" y="49.1">C35</text>
<text x="38.6" y="50.8">18pF</text>
<text x="100.3" y="48.2">434123025826</text>
<text x="120" y="52.2">1000pF</text>
<text x="121.9" y="48.3">C36</text>
<text x="192.6" y="49.1">C38</text>
<text x="192.6" y="51.9">1000pF</text>
<text x="242.4" y="53.9" transform="rotate(-90 242.4 53.9)">A</text>
<text x="38.6" y="54.9">8.0MHz</text>
<text x="244.1" y="56">D11</text>
<text x="150.9" y="61.5">VDD_BOARD</text>
<text x="242.4" y="62.2" transform="rotate(-90 242.4 62.2)">C</text>
<text x="244.1" y="61.5">LTST-C193KRKT-5A</text>
<text x="33.4" y="71.6" transform="rotate(-90 33.4 71.6)">4</text>
<text x="36.2" y="71.6" transform="rotate(-90 36.2 71.6)">3</text>
<text x="156.3" y="67">R50</text>
<text x="156.3" y="71.1">10K</text>
<text x="38.6" y="73.8">C39</text>
<text x="38.6" y="75.5">18pF</text>
<text x="132.4" y="74.2">1</text>
<text x="134.1" y="74.1">SW2</text>
<text x="139.2" y="74.2">4</text>
<text x="131.6" y="82">434123025826</text>
<text x="132.4" y="80.3">2</text>
<text x="139.2" y="80.3">3</text>
<text x="155.8" y="83.1">C40</text>
<text x="42.1" y="86.1">1</text>
<text x="155.8" y="86.4">1000pF</text>
<text x="170.3" y="120.2">TP3</text>
<text x="189.3" y="123.2">VDD_BOARD</text>
<text x="208.4" y="123.2">VDD_P3T</text>
<text x="229" y="125.7">TP9</text>
<text x="183.8" y="131.4">VDD_P3T</text>
<text x="196.1" y="128.4">R51</text>
<text x="203" y="128.4">0</text>
<text x="225.3" y="131.4">C41</text>
<text x="230.8" y="131.4">C42</text>
<text x="26" y="136.9">VDD_BOARD</text>
<text x="54.9" y="137.6">D12</text>
<text x="172.4" y="135.7">R54</text>
<text x="225.3" y="135.5">1uF</text>
<text x="230.8" y="135.5">0.1UF</text>
<text x="35.6" y="141">R53</text>
<text x="43.9" y="141">0</text>
<text x="53.2" y="142.3">1</text>
<text x="61.3" y="139.6">2</text>
<text x="61.3" y="142.3">3</text>
<text x="67.2" y="142">R56</text>
<text x="67.2" y="139.1">R52</text>
<text x="74" y="142">470</text>
<text x="74" y="139.1">680</text>
<text x="77" y="142.2">LED_GREEN</text>
<text x="77" y="139.4">LED_RED</text>
<text x="172.2" y="141">1K</text>
<text x="184.6" y="139.8">R57</text>
<text x="190.2" y="139.8">R55</text>
<text x="203.7" y="142.5">7</text>
<text x="203.7" y="143.9">6</text>
<text x="211.1" y="138.5" transform="rotate(-90 211.1 138.5)">8</text>
<text x="215.3" y="139.2">U5</text>
<text x="61.3" y="145.1">4</text>
<text x="67.2" y="144.7">R58</text>
<text x="74" y="144.7">470</text>
<text x="77" y="144.9">LED_BLUE</text>
<text x="184.6" y="145">2.2K</text>
<text x="190.1" y="145">2.2K</text>
<text x="194.7" y="147.3">R77</text>
<text x="198.5" y="148.7">0</text>
<text x="198.5" y="147.3">0</text>
<text x="203.7" y="145.3">5</text>
<text x="203.7" y="148">1</text>
<text x="203.7" y="149.4">2</text>
<text x="218.1" y="145.3">3</text>
<text x="224.7" y="144.4">TP4</text>
<text x="54.9" y="151.3">MHPA2525RGBDT-S</text>
<text x="173.9" y="154" transform="rotate(-90 173.9 154)">1</text>
<text x="182.1" y="154" transform="rotate(-90 182.1 154)">1</text>
<text x="194.9" y="151.3">R78</text>
<text x="211.1" y="154.3" transform="rotate(-90 211.1 154.3)">4</text>
<text x="217.2" y="152.1">P3T1755DP</text>
<text x="227.7" y="194.5">Drawing Title:</text>
<text x="227.7" y="193.2">Classification:</text>
<text x="235.9" y="193.2">Company Internal/Proprietary</text>
<text x="227.7" y="202.7">Size</text>
<text x="227.7" y="198.6">Page Title:</text>
<text x="233.2" y="202.7">Document Number</text>
<text x="272.4" y="202.7">Rev</text>
<text x="227.7" y="206.9">Date:</text>
<text x="227.7" y="204.1">C</text>
<text x="233.4" y="206.9">Friday, July 19, 2024</text>
<text x="245.5" y="204.1">SCH-90841, PDF: SPF-90841</text>
<text x="255.1" y="206.9">Sheet</text>
<text x="260.6" y="206.9">7</text>
<text x="264.7" y="206.9">of</text>
<text x="268.8" y="206.9">10</text>
<text x="272.9" y="204.1">A4</text>
</g>
<g font-size="1.2" fill="#f00">
<text x="135.5" y="40.6">P1_29/MCU_RESET_B</text>
<text x="149.5" y="40.6">3,6,7,8</text>
<text x="201.6" y="39.1">P0_6/ISPMODE_N-SW</text>
<text x="215.6" y="39.1">3</text>
<text x="52.4" y="51.2">P1_30/XTAL48M</text>
<text x="62.4" y="51.2">3</text>
<text x="52.1" y="71.8">P1_31/EXTAL48M</text>
<text x="63" y="71.8">3</text>
<text x="216.7" y="67.5">3,6,7,8</text>
<text x="221.5" y="67.5">P1_29/MCU_RESET_B</text>
<text x="166.9" y="74.4">P1_7/WUU0_IN9-SW</text>
<text x="180.1" y="74.4">3</text>
<text x="53.8" y="86.9">P0_6/CLKOUT</text>
<text x="62.9" y="86.9">3,6</text>
<text x="148.7" y="126.6">3 P1_11/I3C0_PUR-P3T</text>
<text x="88.2" y="140.3">P3_12/PWM1_A2-RLED</text>
<text x="88.2" y="143.1">P3_13/PWM1_B2-GLED</text>
<text x="102.7" y="140.3">3</text>
<text x="102.7" y="143.1">3</text>
<text x="88.2" y="145.8">P3_0/PWM0_A0-BLED</text>
<text x="101.9" y="145.8">3</text>
<text x="142.4" y="148.4">3,8</text>
<text x="142.4" y="149.8">3,8</text>
<text x="144.9" y="148.4">P0_16/I3C0_SDA-P3T</text>
<text x="144.9" y="149.8">P0_17/I3C0_SCL-P3T</text>
</g>
<g font-size="1.2" fill="#c0c0c0">
<text x="131.5" y="48.4">C37</text>
<text x="131.7" y="51.9">0.1UF</text>
<text x="131.7" y="53.3">DNP</text>
<text x="38.4" y="84.4">J10</text>
<text x="38.4" y="91">DNP</text>
<text x="172.8" y="159.3">J11</text>
<text x="181.2" y="159.3">J12</text>
<text x="172.8" y="162.4">DNP</text>
<text x="181.3" y="162.6">DNP</text>
</g>
<g font-size="1.2" fill="#00c">
<text x="34.3" y="59.1" transform="rotate(-90 34.3 59.1)">GND/LID_1</text>
<text x="37" y="59.9" transform="rotate(-90 37 59.9)">CRYSTAL_1</text>
<text x="34.3" y="69.3" transform="rotate(-90 34.3 69.3)">GND/LID_2</text>
<text x="37" y="69.3" transform="rotate(-90 37 69.3)">CRYSTAL_2</text>
<text x="206.1" y="143.2">A0</text>
<text x="211.8" y="143" transform="rotate(-90 211.8 143)">VCC</text>
<text x="206.1" y="144.6">A1</text>
<text x="206.1" y="146">A2</text>
<text x="206.1" y="148.7">SDA</text>
<text x="212.2" y="146">ALERT</text>
<text x="206.1" y="150.1">SCL</text>
<text x="211.8" y="151.8" transform="rotate(-90 211.8 151.8)">GND</text>
</g>
<g font-size="1.2" fill="#ff8000">
<text x="244.1" y="62.9">RESET</text>
<text x="38.4" y="89.4">CLKOUT</text>
<text x="54.9" y="149.3">RGB</text>
<text x="172.8" y="160.9">I3C_SDA</text>
<text x="181.3" y="160.9">I3C_SCL</text>
</g>
<g font-size="1.2" fill="#cc8006">
<text x="56.5" y="139.9" transform="rotate(90 56.5 139.9)">R</text>
<text x="56.5" y="142.6" transform="rotate(90 56.5 142.6)">G</text>
<text x="56.5" y="145.4" transform="rotate(90 56.5 145.4)">B</text>
</g>
<text font-size="1.2" fill="#008000" x="205.9" y="161.3">I2C Address: 0x90</text>
<g font-size="1">
<text x="28.8" y="1">E</text>
<text x="83.7" y="1">D</text>
<text x="138.5" y="1">C</text>
<text x="193.4" y="1">B</text>
<text x="248.2" y="1">A</text>
<text x=".3" y="27.9">D</text>
<text x="276" y="27.9">D</text>
<text x=".3" y="79.4">C</text>
<text x="276" y="79.4">C</text>
<text x=".3" y="130.8">B</text>
<text x="276" y="130.8">B</text>
<text x=".3" y="182.2">A</text>
<text x="276" y="182.2">A</text>
<text x="28.8" y="208.1">E</text>
<text x="83.7" y="208.1">D</text>
<text x="138.5" y="208.1">C</text>
<text x="193.4" y="208.1">B</text>
<text x="248.2" y="208.1">A</text>
</g>
</svg>
